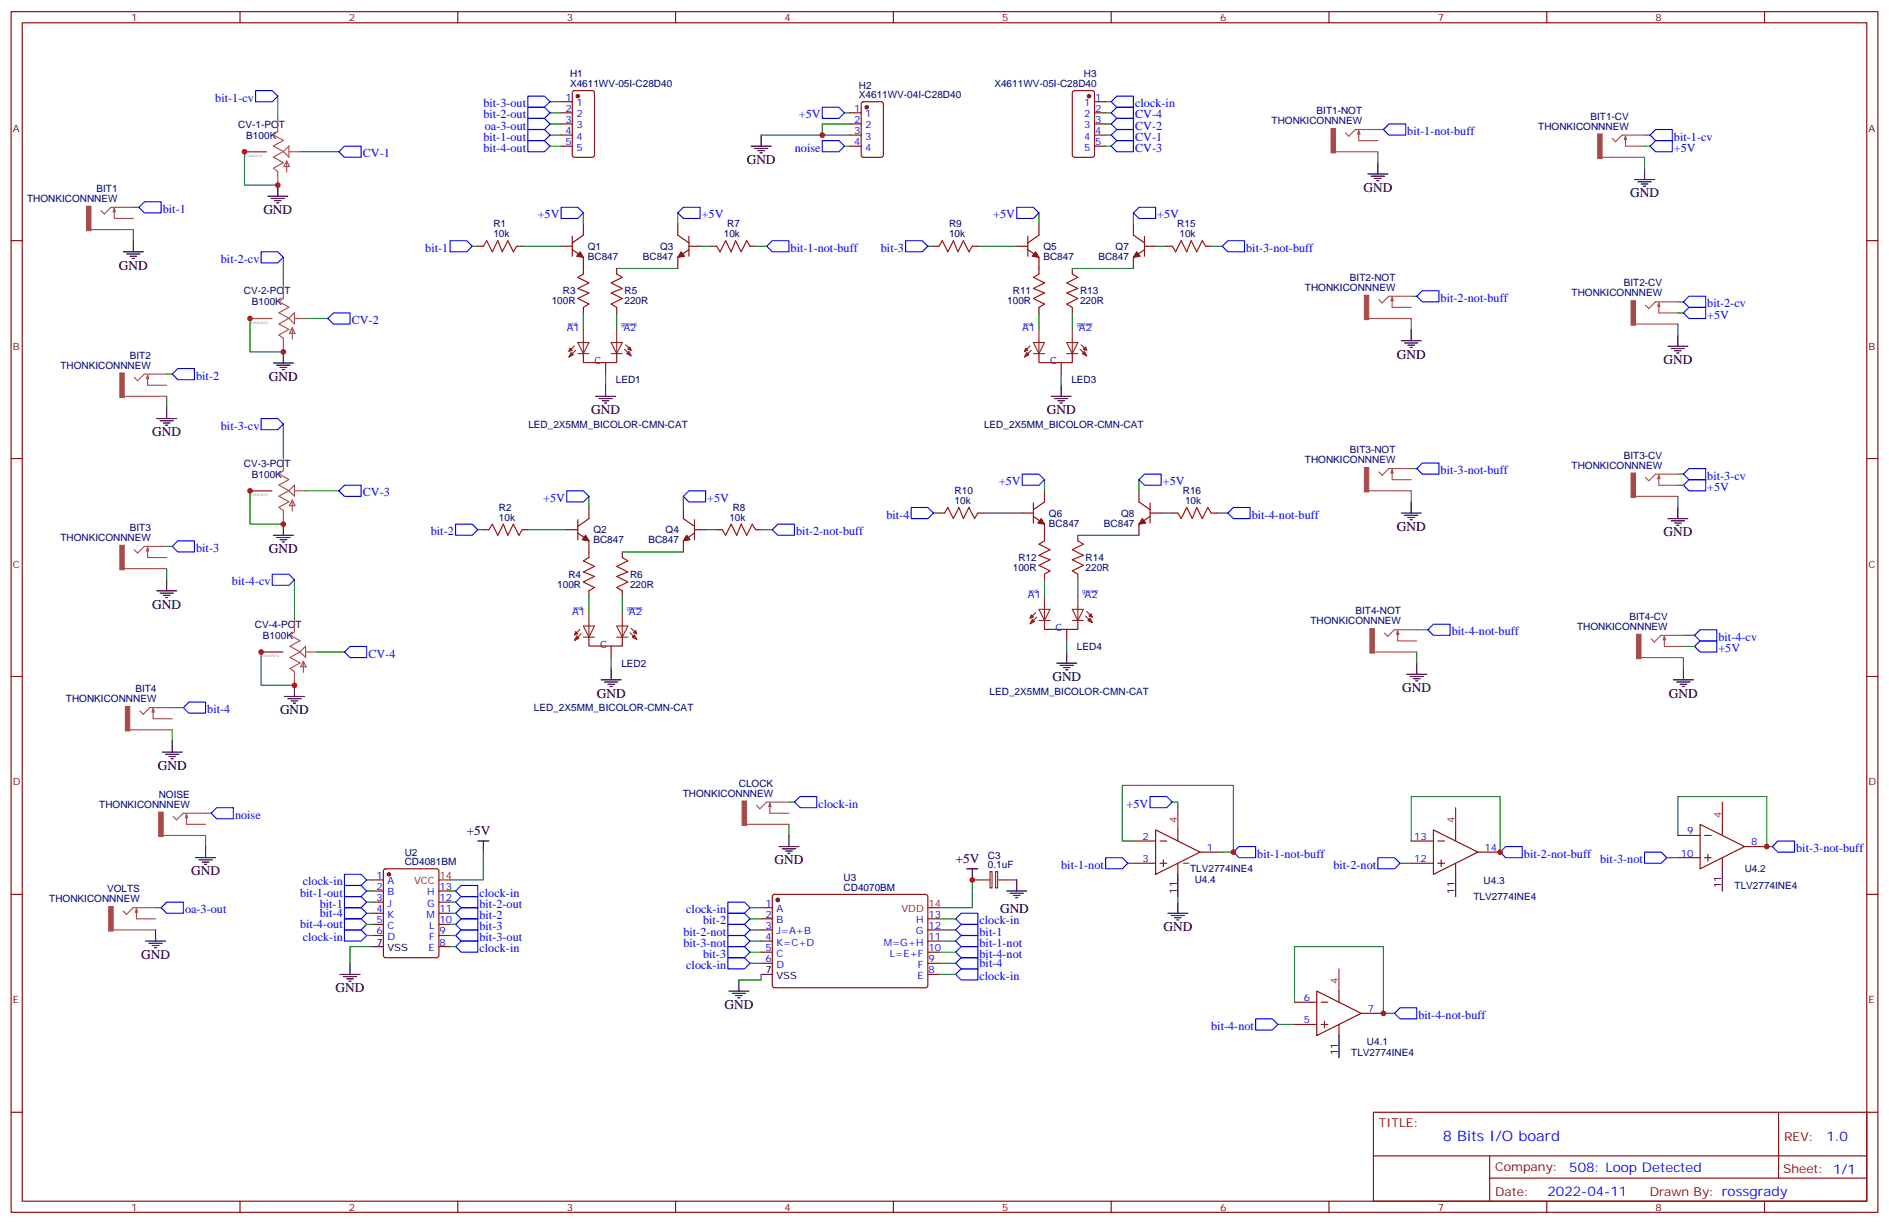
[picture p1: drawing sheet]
<svg xmlns="http://www.w3.org/2000/svg" width="600mm" height="388mm" viewBox="0 0 600 388" stroke-linecap="round" stroke-linejoin="round" font-family="sans-serif">
<g fill="none" stroke="#870000" stroke-width=".35">
<path d="M3.5 3.7h592.7v381h-592.7zM7.1 7.2h585.6v374h-585.6zM76.2 3.7v3.5M145.3 3.7v3.5M214.5 3.7v3.5M283.6 3.7v3.5M352.8 3.7v3.5M421.9 3.7v3.5M491.1 3.7v3.5M560.2 3.7v3.5M178.2 32.3h3.5M178.2 35.8h3.5"/>
<path d="M178.2 39.3h3.5M181.9 29l.5-.2h5.6l.7 .4v20l-.4 .7h-5.9l-.7-.4v-20zM269.9 35.8h3.5M269.9 39.3h3.5M273.6 32.5l.5-.2h5.7l.6 .4 .1 16.5-.5 .7h-5.9l-.6-.4-.1-16.5zM340.7 29l.4-.2h5.7l.6 .4 .1 20-.5 .7h-5.9l-.6-.4-.1-20zM347.5 32.3h3.5M347.5 35.8h3.5M347.5 39.3h3.5M178.2 42.9h3.5M178.2 46.4h3.5M269.9 42.9h3.5"/>
<path d="M269.9 46.4h3.5M347.5 42.9h3.5M347.5 46.4h3.5M3.5 76.4h3.6M151.7 78.1h1.8M164 78.1h1.8M178.2 78.1h3.5M181.7 79.2l3.5 2.5v5.3M181.7 75v6.3M185.2 71.1v3.5l-3.5 2.5M215.2 71.1v3.5l3.5 2.5M218.7 78.1h3.5"/>
<path d="M218.7 79.2l-3.5 2.5v3.5M218.7 75v6.3M225.8 78.1h1.7M238.1 78.1h1.8M296.3 78.1h1.8M308.7 78.1h1.7M322.8 78.1h3.5M326.3 79.2l3.5 2.5v5.3M326.3 75v6.3M329.8 71.1v3.5l-3.5 2.5M359.8 71.1v3.5l3.6 2.5M363.4 78.1h3.5"/>
<path d="M363.4 79.2l-3.6 2.5v3.5M363.4 75v6.3M370.4 78.1h1.8M382.8 78.1h1.7M592.7 76.4h3.5M185.2 97.5v1.8M195.8 85.2v1.8M195.8 97.5v1.8M329.8 97.5v1.8M340.4 85.2v1.8M340.4 97.5v1.8M185.2 112.2v2.8h10.6v-2.8"/>
<path d="M192.3 115.2v3.5M329.8 112.2v2.8h10.6v-2.8M336.9 115.2v3.5M3.5 145.5h3.6M328.1 159.6v6.4M331.6 155.8v3.5l-3.5 2.4M361.6 155.8v3.5l3.5 2.4M365.1 159.6v6.4M592.7 145.5h3.5M153.5 168.1h1.7M165.8 168.1h1.8M179.9 168.1h3.5"/>
<path d="M183.4 169.2l3.6 2.4v5.3M183.4 164.9v6.4M187 161v3.6l-3.6 2.4M197.6 175.2v1.7M217 161v3.6l3.5 2.4M220.5 168.1h3.5M220.5 169.2l-3.5 2.4v3.6M220.5 164.9v6.4M227.5 168.1h1.8M239.9 168.1h1.8M298.1 162.8h1.8M310.4 162.8h1.8"/>
<path d="M324.6 162.8h3.5M328.1 163.9l3.5 2.4v5.3M342.2 169.9v1.7M365.1 162.8h3.6M365.1 163.9l-3.5 2.4v3.6M372.2 162.8h1.7M384.5 162.8h1.8M187 187.5v1.8M197.6 187.5v1.8M331.6 196.9v2.8h10.6v-2.8M331.6 182.2v1.8M338.7 199.8v3.6"/>
<path d="M342.2 182.2v1.8M3.5 214.7h3.6M187 202.2v2.8h10.6v-2.8M194 205.1v3.6M592.7 214.7h3.5M118.2 279.2h3.5M121.9 275.9l.5-.2h16.2l.7 .4v27.1l-.4 .7h-16.5l-.6-.4-.1-27.1zM359.8 266.9h7.1M359.8 273.9h7.1M366.9 263.3l14.1 7.1-14.1 7.1zM368.3 266.9h2.1M368.3 273.9h2.1"/>
<path d="M369.4 272.9v2.1M373.9 263.3v3.6M373.9 273.9v3.6M381 270.4h7.1M448 266.9h7.1M448 273.9h7.1M455.1 263.3l14.1 7.1-14.1 7.1zM456.5 266.9h2.1M456.5 273.9h2.1M457.6 272.9v2.1M462.1 263.3v3.6M462.1 273.9v3.6"/>
<path d="M469.2 270.4h7M532.7 265.1h7.1M532.7 272.2h7.1M539.8 261.6l14.1 7-14.1 7.1zM541.2 265.1h2.1M541.2 272.2h2.1M542.2 271.1v2.1M546.8 261.6v3.5M546.8 272.2v3.5M553.9 268.6h7M3.5 283.8h3.6M118.2 282.8h3.5"/>
<path d="M118.2 286.3h3.5M118.2 289.8h3.5M118.2 293.3h3.5M118.2 296.9h3.5M139.3 282.8h3.6M139.3 286.3h3.6M139.3 289.8h3.6M139.3 293.3h3.6M139.3 296.9h3.6M241.7 291.6h3.5M241.7 295.1h3.5M241.7 298.6h3.5"/>
<path d="M241.7 288h3.5M245.4 284l.5-.2 48.2 .1 .5 .6-.1 28.5-.6 .4h-48.3l-.4-.7v-28.2zM294.6 291.6h3.5M294.6 295.1h3.5M294.6 298.6h3.5M592.7 283.8h3.5M139.3 300.4h3.6M241.7 302.2h3.5M241.7 305.7h3.5M294.6 302.2h3.5M294.6 305.7h3.5M294.6 309.2h3.5"/>
<path d="M411 318h7M418 314.5l14.2 7.1-14.2 7zM419.5 318h2.1M425.1 314.5v3.5M411 325.1h7M419.5 325.1h2.1M420.5 324v2.1M425.1 325.1v3.5M432.2 321.6h7M3.5 353h3.6M436 353h156.7v28.2h-156.7zM564.7 353v20.9"/>
<path d="M592.7 353h3.5M436.1 366.8h156.4M472.9 373.9h119.6M472.9 366.8v14.1M76.2 381.2v3.5M145.3 381.2v3.5M214.5 381.2v3.5M283.6 381.2v3.5M352.8 381.2v3.5M421.9 381.2v3.5M491.1 381.2v3.5M560.2 381.2v3.5"/>
</g>
<g fill="none" stroke="#a64a4a" stroke-width=".35">
<path d="M88.2 37.6v4.1l-1.4 1.1 3.2 1.8-3.2 1.7 3.2 1.8M77.6 48.2h7M88.2 55.3v3.4M90 48.1l-3.2 1.8 3.2 1.7-3.2 1.8 1.4 1v.8M90 48.1l1.7-1.8v3.6zM91 51.1v3.5M91 51.1l.9 1.8h-1.8zM91.8 48.2h3.4M424 48.2h9.9M431.4 41.5v3.1h2.5M431.4 41.5l.3 1h-.7zM433.9 41.1h-3.6l-2.1 2.1-1-1"/>
<path d="M434 48.2h3.4M434 41.1h3.4M434 44.6h3.4M508.6 49.9h9.9M516.1 43.2v3.2h2.4M516.1 43.2l.3 1.1h-.7zM518.5 42.9h-3.5l-2.1 2.1-1.1-1.1M518.6 42.9h3.5M518.6 46.4h3.5M518.6 49.9h3.5M28.9 72.8h9.8M36.3 66.1v3.2h2.4"/>
<path d="M36.3 66.1l.3 1.1h-.7zM38.7 65.8h-3.5l-2.1 2.1-1.1-1M38.9 65.8h3.4M38.9 69.3h3.4M38.9 72.8h3.4M90 90.5v4.2l-1.5 1 3.2 1.8-3.2 1.8 3.2 1.7M93.5 99.3v3.5l-1.8-1.8zM442 94.4v3.1h2.4M442 94.4l.3 1h-.7zM444.4 94h-3.5l-2.1 2.1-1.1-1M444.6 94h3.4M444.6 97.5h3.4"/>
<path d="M526.6 96.1v3.2h2.5M526.6 96.1l.4 1.1h-.7zM529.1 95.8h-3.5l-2.1 2.1-1.1-1.1M529.2 95.8h3.5M529.2 99.3h3.5M46.9 119.1v3.1h2.4M46.9 119.1l.3 1h-.7zM49.3 118.7h-3.5l-2.1 2.1-1.1-1M49.4 118.7h3.5M79.4 101.1h6.9M90 108.2v3.5M91.7 101l-3.2 1.8 3.2 1.7-3.2 1.8 1.5 1.1v.7"/>
<path d="M92.8 104v3.5M92.8 104l.9 1.8h-1.8zM93.5 101.1h3.5M434.6 101.1h9.8M444.6 101.1h3.4M519.2 102.8h9.9M529.2 102.8h3.5M39.5 125.8h9.8M49.4 122.2h3.5M49.4 125.8h3.5M79.4 155.8h6.9M90 145.2v4.1l-1.5 1.1 3.2 1.8-3.2 1.7 3.2 1.8"/>
<path d="M91.7 155.7l1.8-1.8v3.6zM91.7 155.7l-3.2 1.8 3.2 1.7-3.2 1.8 1.5 1v.8M92.8 158.7v3.5M92.8 158.7l.9 1.8h-1.8zM93.5 155.8h3.5M434.6 155.8h9.8M442 149v3.2h2.4M442 149l.3 1.1h-.7zM444.4 148.7h-3.5l-2.1 2.1-1.1-1M444.6 155.8h3.4M444.6 148.7h3.4M444.6 152.2h3.4"/>
<path d="M519.2 157.5h9.9M526.6 150.8v3.2h2.5M526.6 150.8l.4 1.1h-.7zM529.1 150.5h-3.5l-2.1 2.1-1.1-1.1M529.2 150.5h3.5M529.2 154h3.5M529.2 157.5h3.5M46.9 173.7v3.2h2.4M46.9 173.7l.3 1.1h-.7zM49.3 173.4h-3.5l-2.1 2.1-1.1-1.1M49.4 173.4h3.5M49.4 176.9h3.5"/>
<path d="M90 162.9v3.4M39.5 180.4h9.8M49.4 180.4h3.5M93.5 196.3v4.2l-1.4 1.1 3.1 1.7-3.1 1.8 3.1 1.7M446.2 199.8h-3.5l-2.1 2.2-1.1-1.1M446.3 199.8h3.5M82.9 206.9h6.9M93.5 214v3.5M95.2 206.8l-3.1 1.8 3.1 1.8-3.1 1.7 1.4 1.1v.7M96.3 209.8v3.6M96.3 209.8l.9 1.8h-1.8zM97 205.1v3.5l-1.8-1.8z"/>
<path d="M97.1 206.9h3.4M436.3 206.9h9.9M443.7 200.2v3.2h2.5M443.7 200.2l.4 1.1h-.7zM446.3 206.9h3.5M446.3 203.4h3.5M521 208.7h9.9M528.4 202v3.1h2.5M528.4 202l.4 1h-.7zM530.9 201.6h-3.6l-2.1 2.1-1-1M531 201.6h3.5M531 205.1h3.5"/>
<path d="M531 208.7h3.5M41.2 231.6h9.9M48.6 224.9v3.2h2.5M48.6 224.9l.4 1.1h-.7zM51.1 224.5h-3.5l-2.1 2.2-1.1-1.1M51.2 224.5h3.5M51.2 228.1h3.5M51.2 231.6h3.5M59.2 258.4v3.2h2.5M59.2 258.4l.4 1.1h-.7zM61.7 258.1h-3.5l-2.2 2.1-1-1.1M61.8 258.1h3.5"/>
<path d="M244.4 254.9v3.2h2.5M244.4 254.9l.4 1h-.7zM246.9 254.5h-3.5l-2.2 2.1-1-1M247 254.5h3.5M247 258.1h3.5M51.8 265.1h9.9M61.8 261.6h3.5M61.8 265.1h3.5M237 261.6h9.9M247 261.6h3.5M35.9 295.1h9.9M43.3 288.4v3.2h2.5"/>
<path d="M43.3 288.4l.4 1.1h-.7zM45.8 288h-3.5l-2.1 2.2-1.1-1.1M45.9 288h3.5M45.9 291.6h3.5M45.9 295.1h3.5"/>
</g>
<g fill="none" stroke="#008700" stroke-width=".35">
<path d="M88.2 30.5v7.1M174.6 35.8h3.6M174.6 32.3h3.6M174.6 39.3h3.6M268.1 35.8h1.8M269.9 39.3h-8.8v3.6M351 35.8h1.8M351 32.3h1.8M351 39.3h1.8M77.6 48.2v10.5h10.6M95.2 48.2h12.4M174.6 42.9h3.6"/>
<path d="M174.6 46.4h3.6M241.7 42.9h28.2M268.1 46.4h1.8M351 42.9h1.8M351 46.4h1.8M437.4 41.1h1.8M437.4 48.2v3.5M522.1 42.9h1.8M522.1 49.9v3.5M522.1 46.4h1.8M42.3 72.8v3.6M42.3 65.8h1.8"/>
<path d="M149.9 78.1h1.8M165.8 78.1h12.4M185.2 67.6v3.5M215.2 67.6v3.5M222.2 78.1h3.6M239.9 78.1h3.5M294.6 78.1h1.7M310.4 78.1h12.4M329.8 67.6v3.5M359.8 67.6v3.5M366.9 78.1h3.5M384.5 78.1h3.6"/>
<path d="M90 81.7v8.8M185.2 99.3v5.3M195.8 85.2h19.4M195.8 99.3v5.3M329.8 99.3v5.3M340.4 85.2h19.4M340.4 99.3v5.3M448 94h1.8M532.7 95.8h1.8M532.7 99.3h1.8M52.9 118.7h1.8M79.4 101.1v10.6h10.6"/>
<path d="M97 101.1h7.1M192.3 118.7v3.5M336.9 118.7v3.5M448 101.1v3.5M532.7 102.8v3.6M52.9 125.8v3.5M90 134.6v10.6M79.4 155.8v10.5h10.6M97 155.8h10.6M187 157.5v3.5M217 157.5v3.5M331.6 152.2v3.6"/>
<path d="M361.6 152.2v3.6M448 148.7h1.8M448 155.8v3.5M532.7 150.5h1.8M532.7 157.5v3.5M532.7 154h1.8M52.9 173.4h1.8M151.7 168.1h1.8M167.6 168.1h12.3M197.6 175.2h19.4M224 168.1h3.5M241.7 168.1h3.5"/>
<path d="M296.3 162.8h1.8M312.2 162.8h12.4M342.2 169.9h19.4M368.7 162.8h3.5M386.3 162.8h3.5M52.9 180.4v3.6M93.5 184v12.3M187 189.3v5.3M197.6 189.3v5.3M331.6 184v5.3M342.2 184v5.3M449.8 199.8h3.5"/>
<path d="M82.9 206.9v10.6h10.6M100.5 206.9h8.9M194 208.7v3.5M338.7 203.4v3.5M449.8 206.9v3.5M534.5 201.6h3.5M534.5 208.7v3.5M534.5 205.1h3.5M54.7 231.6v3.5M54.7 224.5h3.5M65.3 258.1h1.7M250.5 254.5h1.7"/>
<path d="M372.2 254.5h1.7v1.8M65.3 265.1v3.5M116.4 279.2h1.8M153.5 270.4v8.8h-10.6M250.5 261.6v3.5M308.7 279.2v8.8h-10.6M358.1 273.9h1.7M359.8 266.9h-3.5v-17.7h35.3v21.2h-3.5M375.7 273.9h1.8M444.5 273.9h3.5M448 266.9v-14.1h28.2v17.6M529.2 272.2h3.5"/>
<path d="M532.7 265.1v-12.3h28.2v15.8h1.8M49.4 288h1.8M116.4 296.9h1.8M116.4 282.8h1.8M116.4 293.3h1.8M116.4 289.8h1.8M116.4 286.3h1.8M142.9 296.9h1.7M142.9 282.8h1.7M142.9 293.3h1.7M142.9 289.8h1.7M142.9 286.3h1.7"/>
<path d="M238.1 288h3.6M238.1 291.6h3.6M238.1 295.1h3.6M238.1 298.6h3.6M298.1 291.6h5.3M298.1 295.1h5.3M298.1 298.6h5.3M373.9 284.5v1.8M118.2 300.4h-7.1v5.3M142.9 300.4h1.7M238.1 305.7h3.6M238.1 302.2h3.6"/>
<path d="M241.7 309.2v1.8h-7.1M298.1 305.7h5.3M298.1 309.2h5.3M298.1 302.2h5.3M411 318v-17.6h28.2v21.2h3.5M405.7 325.1h5.3"/>
</g>
<g fill="#a64a4a" stroke="#a64a4a" stroke-width=".32">
<path d="M38 118.4h1.5v7.7h-1.5z"/>
<path d="M39.8 224.2h1.4v7.8h-1.4z"/>
<path d="M38 173h1.5v7.8h-1.5z"/>
<path d="M27.5 65.4h1.4v7.8h-1.4z"/>
<path d="M235.6 254.2h1.4v7.7h-1.4z"/>
<path d="M50.4 257.7h1.4v7.8h-1.4z"/>
<path d="M422.6 40.7h1.4v7.8h-1.4z"/>
<path d="M433.2 148.3h1.4v7.8h-1.4z"/>
<path d="M434.9 199.5h1.4v7.8h-1.4z"/>
<path d="M433.2 93.7h1.4v7.7h-1.4z"/>
<path d="M507.2 42.5h1.4v7.8h-1.4z"/>
<path d="M517.8 150.1h1.4v7.8h-1.4z"/>
<path d="M519.6 201.3h1.4v7.7h-1.4z"/>
<path d="M517.8 95.4h1.4v7.8h-1.4z"/>
<path d="M34.5 287.7h1.4v7.8h-1.4z"/>
</g>
<g fill="none" stroke="#000" stroke-width=".35">
<path d="M88.2 58.7v3.6M238.5 46.4h6.3M239.5 47.1h4.3M240.6 47.8h2.1M241.3 48.5h.7M241.7 42.9v3.5M434.3 55.2h6.3M435.3 55.9h4.3M436.4 56.6h2.1M437.1 57.3h.7M437.4 51.7v3.5M518.9 57h6.4"/>
<path d="M520 57.7h4.2M521.1 58.4h2.1M521.8 59.1h.7M522.1 53.4v3.6M39.2 79.9h6.3M42.3 76.4v3.5M85 62.3h6.4M86.1 63h4.2M87.1 63.7h2.2M87.8 64.4h.7M40.2 80.6h4.2M41.3 81.3h2.1"/>
<path d="M42 82h.7M86.8 115.2h6.3M87.8 115.9h4.3M88.9 116.6h2.1M89.6 117.3h.7M90 111.7v3.5M444.9 108.1h6.3M445.9 108.8h4.2M447 109.5h2.1M447.7 110.2h.7M448 104.6v3.5M529.5 109.9h6.4"/>
<path d="M530.6 110.6h4.2M531.6 111.3h2.2M532.3 112h.7M532.7 106.4v3.5M49.7 132.8h6.4M50.8 133.5h4.2M51.9 134.2h2.1M52.6 134.9h.7M52.9 129.3v3.5M189.1 125.8h6.3M190.1 126.5h4.3M191.2 127.2h2.1"/>
<path d="M191.9 127.9h.7M192.3 122.2v3.6M333.7 125.8h6.4M334.8 126.5h4.2M335.8 127.2h2.2M336.5 127.9h.8M336.9 122.2v3.6M448 159.3v3.5M86.8 169.9h6.3M87.8 170.6h4.3M88.9 171.3h2.1M89.6 172h.7"/>
<path d="M90 166.3v3.6M444.9 162.8h6.3M445.9 163.5h4.2M447 164.2h2.1M447.7 164.9h.7M529.5 164.6h6.4M530.6 165.3h4.2M531.6 166h2.2M532.3 166.7h.7M532.7 161v3.6M49.7 187.5h6.4M50.8 188.2h4.2"/>
<path d="M51.9 188.9h2.1M52.6 189.6h.7M52.9 184v3.5M93.5 217.5v3.5M190.9 215.7h6.3M191.9 216.4h4.2M193 217.1h2.1M193.7 217.8h.7M194 212.2v3.5M335.5 210.4h6.3M336.5 211.1h4.3M337.6 211.8h2.1"/>
<path d="M338.3 212.5h.7M338.7 206.9v3.5M446.6 214h6.4M447.7 214.7h4.2M448.7 215.4h2.1M449.4 216.1h.7M449.8 210.4v3.6M531.3 215.7h6.3M532.3 216.4h4.3M533.4 217.1h2.1M534.1 217.8h.7M534.5 212.2v3.5"/>
<path d="M51.5 238.7h6.4M52.6 239.4h4.2M54.7 235.1v3.6M90.3 221h6.4M91.4 221.7h4.2M92.4 222.4h2.1M93.1 223.1h.7M53.6 240.1h2.1M54.3 240.8h.7M62.1 272.2h6.3M63.1 272.9h4.3M64.2 273.6h2.1"/>
<path d="M64.9 274.3h.7M65.3 268.6v3.6M151.7 266.9h3.5M153.5 266.9v3.5M247.3 268.6h6.3M248.4 269.3h4.2M249.4 270.1h2.1M250.1 270.8h.7M250.5 265.1v3.5M306.9 275.7h3.5M308.7 275.7v3.5M322.8 279.2v3.6"/>
<path d="M373.9 277.5v7M462.1 277.5v7M546.8 275.7v7.1M46.2 298.6h6.4M47.3 299.3h4.2M49.4 295.1v3.5M319.6 282.8h6.4M320.7 283.5h4.2M321.7 284.2h2.1M322.4 284.9h.7M370.8 289.8h6.3M371.8 290.5h4.3"/>
<path d="M372.9 291.2h2.1M373.6 291.9h.7M373.9 286.3v3.5M48.3 300h2.1M49 300.7h.7M107.9 309.2h6.4M109 309.9h4.2M110.1 310.6h2.1M110.8 311.3h.7M111.1 305.7v3.5M118.2 300.4h3.5M231.4 314.5h6.4"/>
<path d="M232.5 315.2h4.2M233.5 315.9h2.2M234.2 316.6h.7M234.6 311v3.5M241.7 309.2h3.5M425.1 328.6v7.1"/>
</g>
<g fill="#870000" stroke="#870000" stroke-width=".35">
<path d="M184.1 79.9l1.1 1.8-2.1-.4z"/>
<path d="M216.3 79.9l1 1.4-2.1 .4z"/>
<path d="M218 169.9l1.1 1.4-2.1 .3z"/>
<path d="M185.9 169.9l1.1 1.7-2.1-.3z"/>
<path d="M360.9 79.9l1 1.4-2.1 .4z"/>
<path d="M328.8 79.9l1 1.8-2.1-.4z"/>
<path d="M362.7 164.6l1 1.4-2.1 .3z"/>
<path d="M330.6 164.6l1 1.7-2.1-.3z"/>
<circle cx="123.5" cy="277.5" r=".53"/>
<circle cx="246.9" cy="285.6" r=".53"/>
<circle cx="183.4" cy="30.5" r=".53"/>
<circle cx="275.2" cy="34" r=".53"/>
<circle cx="345.7" cy="30.5" r=".53"/>
</g>
<path d="M373.9 256.3v7M462.1 256.3v7M546.8 254.5v7.1M139.3 279.2h3.6M294.6 288h3.5M425.1 307.4v7.1" fill="none" stroke="#f00" stroke-width=".35"/>
<g fill="none" stroke="#00f" stroke-width=".35">
<path d="M81.1 28.8h5.3l1.8 1.7-1.8 1.8h-5.3zM167.6 37.6h5.3l1.7 1.7-1.7 1.8h-5.3zM167.6 30.5h5.3l1.7 1.8-1.7 1.7h-5.3zM167.6 34h5.3l1.7 1.8-1.7 1.8h-5.3zM261.1 34h5.2l1.8 1.8-1.8 1.8h-5.2zM354.5 30.5h5.3v3.5h-5.3l-1.7-1.7zM354.5 34h5.3v3.6h-5.3l-1.7-1.8zM354.5 37.6h5.3v3.5h-5.3l-1.7-1.8zM441 39.3h5.3v3.6h-5.3l-1.8-1.8zM109.4 46.4h5.3v3.5h-5.3l-1.8-1.7zM167.6 44.6h5.3l1.7 1.8-1.7 1.8h-5.3zM167.6 41.1h5.3l1.7 1.8-1.7 1.7h-5.3z"/>
<path d="M261.1 44.6h5.2l1.8 1.8-1.8 1.8h-5.2zM354.5 44.6h5.3v3.6h-5.3l-1.7-1.8zM354.5 41.1h5.3v3.5h-5.3l-1.7-1.7zM525.6 41.1h5.3v3.5h-5.3l-1.7-1.7zM525.6 44.6h5.3v3.6h-5.3l-1.7-1.8zM45.9 64h5.3v3.6h-5.3l-1.8-1.8zM82.9 79.9h5.3l1.8 1.8-1.8 1.7h-5.3zM142.9 76.4h5.3l1.7 1.7-1.7 1.8h-5.3zM178.2 65.8h5.2l1.8 1.8-1.8 1.7h-5.2zM217 65.8h5.2v3.5h-5.2l-1.8-1.7zM245.2 76.4h5.3v3.5h-5.3l-1.8-1.8zM287.5 76.4h5.3l1.8 1.7-1.8 1.8h-5.3z"/>
<path d="M322.8 65.8h5.3l1.7 1.8-1.7 1.7h-5.3zM361.6 65.8h5.3v3.5h-5.3l-1.8-1.7zM389.8 76.4h5.3v3.5h-5.3l-1.7-1.8zM451.6 92.3h5.2v3.5h-5.2l-1.8-1.8zM536.2 94h5.3v3.5h-5.3l-1.7-1.7zM536.2 97.5h5.3v3.6h-5.3l-1.7-1.8zM56.4 116.9h5.3v3.6h-5.3l-1.7-1.8zM104.1 101.1l1.7-1.8h5.3v3.5h-5.3zM82.9 132.8h5.3l1.8 1.8-1.8 1.7h-5.3zM109.4 154h5.3v3.5h-5.3l-1.8-1.7zM179.9 155.8h5.3l1.8 1.7-1.8 1.8h-5.3zM218.7 155.8h5.3v3.5h-5.3l-1.7-1.8z"/>
<path d="M324.6 150.5h5.2l1.8 1.7-1.8 1.8h-5.2zM361.6 152.2l1.8-1.7h5.3v3.5h-5.3zM451.6 146.9h5.2v3.6h-5.2l-1.8-1.8zM536.2 148.7h5.3v3.5h-5.3l-1.7-1.7zM536.2 152.2h5.3v3.6h-5.3l-1.7-1.8zM54.7 173.4l1.7-1.8h5.3v3.6h-5.3zM144.6 166.3h5.3l1.8 1.8-1.8 1.8h-5.3zM246.9 166.3h5.3v3.6h-5.3l-1.7-1.8zM289.3 161h5.3l1.7 1.8-1.7 1.8h-5.3zM391.6 161h5.3v3.6h-5.3l-1.8-1.8zM86.4 182.2h5.3l1.8 1.8-1.8 1.7h-5.3zM455.1 198.1h5.3v3.5h-5.3l-1.8-1.8z"/>
<path d="M539.8 199.8h5.2v3.6h-5.2l-1.8-1.8zM111.1 205.1h5.3v3.6h-5.3l-1.7-1.8zM539.8 203.4h5.2v3.5h-5.2l-1.8-1.8zM60 222.8h5.3v3.5h-5.3l-1.8-1.8zM68.8 256.3h5.3v3.5h-5.3l-1.8-1.7zM254 252.8h5.3v3.5h-5.3l-1.8-1.8zM365.1 252.8h5.3l1.8 1.7-1.8 1.8h-5.3zM109.4 277.5h5.3l1.7 1.7-1.7 1.8h-5.3zM351 272.2h5.3l1.8 1.7-1.8 1.8h-5.3zM393.3 268.6h5.3v3.6h-5.3l-1.7-1.8zM437.4 272.2h5.3l1.8 1.7-1.8 1.8h-5.3zM476.2 270.4l1.8-1.8h5.3v3.6h-5.3z"/>
<path d="M522.1 270.4h5.3l1.8 1.8-1.8 1.7h-5.3zM564.4 266.9h5.3v3.5h-5.3l-1.7-1.8zM52.9 286.3h5.3v3.5h-5.3l-1.7-1.8zM109.4 281h5.3l1.7 1.8-1.7 1.7h-5.3zM109.4 291.6h5.3l1.7 1.7-1.7 1.8h-5.3zM109.4 295.1h5.3l1.7 1.8-1.7 1.7h-5.3zM109.4 284.5h5.3l1.7 1.8-1.7 1.7h-5.3zM109.4 288h5.3l1.7 1.8-1.7 1.8h-5.3zM144.6 286.3l1.8-1.8h5.3v3.5h-5.3zM144.6 293.3l1.8-1.7h5.3v3.5h-5.3zM146.4 295.1h5.3v3.5h-5.3l-1.8-1.7zM146.4 298.6h5.3v3.6h-5.3l-1.8-1.8z"/>
<path d="M146.4 281h5.3v3.5h-5.3l-1.8-1.7zM146.4 288h5.3v3.6h-5.3l-1.8-1.8zM231.1 286.3h5.3l1.7 1.7-1.7 1.8h-5.3zM231.1 289.8h5.3l1.7 1.8-1.7 1.7h-5.3zM231.1 293.3h5.3l1.7 1.8-1.7 1.8h-5.3zM231.1 296.9h5.3l1.7 1.7-1.7 1.8h-5.3zM305.2 289.8h5.2v3.5h-5.2l-1.8-1.7zM305.2 293.3h5.2v3.6h-5.2l-1.8-1.8zM305.2 296.9h5.2v3.5h-5.2l-1.8-1.8zM231.1 303.9h5.3l1.7 1.8-1.7 1.7h-5.3zM231.1 300.4h5.3l1.7 1.8-1.7 1.7h-5.3zM303.4 305.7l1.8-1.8h5.2v3.5h-5.2z"/>
<path d="M303.4 302.2l1.8-1.8h5.2v3.5h-5.2zM305.2 307.4h5.2v3.6h-5.2l-1.8-1.8zM444.5 319.8h5.3v3.5h-5.3l-1.8-1.7zM398.6 323.3h5.3l1.8 1.8-1.8 1.7h-5.3z"/>
</g>
<g fill="none" stroke="#8c2424" stroke-width=".35">
<path d="M182.4 109.8l-1.8 1.7M182.7 111.2l-2.1 2.1M183.4 112.2h3.6M183.4 108.7h3.6l-1.8 3.5zM185.2 104.6v7.6M194 108.7h3.6l-1.8 3.5zM194 112.2h3.6M195.8 104.6v7.6M198.3 110.8l2.1 2.1M198.6 109.4l1.8 1.8M327 109.8l-1.7 1.7M327.4 111.2l-2.1 2.1"/>
<path d="M328.1 112.2h3.5M328.1 108.7h3.5l-1.8 3.5zM329.8 104.6v7.6M338.7 112.2h3.5M338.7 108.7h3.5l-1.8 3.5zM340.4 104.6v7.6M342.9 110.8l2.1 2.1M343.3 109.4l1.7 1.8M184.1 199.7l-1.7 1.8M185.2 198.7h3.5l-1.7 3.5zM187 194.6v7.6M195.8 198.7h3.5l-1.7 3.5z"/>
<path d="M197.6 194.6v7.6M200.4 199.4l1.7 1.7M328.8 194.4l-1.8 1.8M329.1 195.8l-2.1 2.2M329.8 196.9h3.6M329.8 193.4h3.6l-1.8 3.5zM331.6 189.3v7.6M340.4 193.4h3.6l-1.8 3.5zM340.4 196.9h3.6M342.2 189.3v7.6M344.7 195.5l2.1 2.1M345 194.1l1.8 1.7"/>
<path d="M184.5 201.1l-2.1 2.1M185.2 202.2h3.5M195.8 202.2h3.5M200 200.8l2.1 2.1M308.7 279.2h5.6M314.3 276.6h.7v5.2h-.7zM316.1 276.6h.6v5.2h-.6zM316.8 279.2h6"/>
</g>
<g fill="none" stroke="#a10000" stroke-width=".35">
<path d="M153.5 78.1l1-1.7 1.8 3.5 1.7-3.5 1.5 3.5 1.7-3.5 1.8 3.5 1-1.8M227.5 78.1l1.1 1.8 1.8-3.5 1.7 3.5 1.4-3.5 1.8 3.5 1.8-3.5 1 1.7M298.1 78.1l1.1-1.7 1.7 3.5 1.8-3.5 1.4 3.5 1.8-3.5 1.7 3.5 1.1-1.8M372.2 78.1l1 1.8 1.8-3.5 1.8 3.5 1.4-3.5 1.7 3.5 1.8-3.5 1.1 1.7M185.2 87l-1.8 1 3.6 1.8-3.6 1.7 3.6 1.5-3.6 1.7 3.6 1.8-1.8 1M195.8 87l1.8 1-3.6 1.8 3.6 1.7-3.6 1.5 3.6 1.7-3.6 1.8 1.8 1M329.8 87l-1.7 1 3.5 1.8-3.5 1.7 3.5 1.5-3.5 1.7 3.5 1.8-1.8 1M340.4 87l1.8 1-3.5 1.8 3.5 1.7-3.5 1.5 3.5 1.7-3.5 1.8 1.7 1M155.2 168.1l1.1-1.8 1.7 3.6 1.8-3.6 1.4 3.6 1.8-3.6 1.7 3.6 1.1-1.8M187 176.9l-1.8 1.1 3.5 1.7-3.5 1.8 3.5 1.4-3.5 1.8 3.5 1.7-1.7 1.1M197.6 176.9l1.7 1.1-3.5 1.7 3.5 1.8-3.5 1.4 3.5 1.8-3.5 1.7 1.8 1.1M229.3 168.1l1.1 1.8 1.7-3.6 1.8 3.6 1.4-3.6 1.8 3.6 1.7-3.6 1.1 1.8"/>
<path d="M299.9 162.8l1-1.8 1.8 3.6 1.7-3.6 1.5 3.6 1.7-3.6 1.8 3.6 1-1.8M331.6 171.6l-1.8 1.1 3.6 1.7-3.6 1.8 3.6 1.4-3.6 1.8 3.6 1.8-1.8 1M342.2 171.6l1.8 1.1-3.6 1.7 3.6 1.8-3.6 1.4 3.6 1.8-3.6 1.8 1.8 1M373.9 162.8l1.1 1.8 1.8-3.6 1.7 3.6 1.4-3.6 1.8 3.6 1.8-3.6 1 1.8"/>
</g>
<g fill="#8c2424" stroke="#8c2424" stroke-width=".35">
<path d="M200 110.1l.4 1.1-1.1-.4z"/>
<path d="M199 112.2l.7-.7 .7 1.4z"/>
<path d="M181 110.5l.7 .7-1.1 .3z"/>
<path d="M181.3 111.9l.7 .7-1.4 .7z"/>
<path d="M201.1 200.8l.7-.7 .3 1z"/>
<path d="M200.7 202.2l.7-.7 .7 1.4z"/>
<path d="M182.7 200.4l.7 .7-1 .4z"/>
<path d="M183.1 201.8l.7 .7-1.4 .7z"/>
<path d="M344.7 110.1l.3 1.1-1-.4z"/>
<path d="M343.6 112.2l.7-.7 .7 1.4z"/>
<path d="M325.6 110.5l.7 .7-1 .3z"/>
<path d="M326 111.9l.7 .7-1.4 .7z"/>
<path d="M345.7 195.5l.7-.7 .4 1z"/>
<path d="M345.4 196.9l.7-.7 .7 1.4z"/>
<path d="M327.4 195.1l.7 .7-1.1 .4z"/>
<path d="M327.7 196.5l.7 .7-1.4 .8z"/>
</g>
<g fill="#c00">
<circle cx="79.4" cy="155.8" r=".88"/>
<circle cx="90" cy="166.3" r=".88"/>
<circle cx="79.4" cy="101.1" r=".88"/>
<circle cx="90" cy="111.7" r=".88"/>
<circle cx="77.6" cy="48.2" r=".88"/>
<circle cx="88.2" cy="58.7" r=".88"/>
<circle cx="82.9" cy="206.9" r=".88"/>
<circle cx="93.5" cy="217.5" r=".88"/>
<circle cx="308.7" cy="279.2" r=".88"/>
<circle cx="261.1" cy="42.9" r=".88"/>
<circle cx="439.2" cy="321.6" r=".88"/>
<circle cx="560.9" cy="268.6" r=".88"/>
<circle cx="476.3" cy="270.4" r=".88"/>
<circle cx="391.6" cy="270.4" r=".88"/>
</g>
<text font-size="4.6" fill="#00f" x="458.1" y="362">8 Bits I/O board</text>
<g font-size="4.2">
<text x="237.1" y="52">GND</text>
<text x="432.9" y="60.9">GND</text>
<text x="517.5" y="62.6">GND</text>
<text x="83.6" y="67.9">GND</text>
<text x="37.7" y="85.5">GND</text>
<text x="443.4" y="113.8">GND</text>
<text x="528.1" y="115.5">GND</text>
<text x="85.4" y="120.8">GND</text>
<text x="187.7" y="131.4">GND</text>
<text x="332.3" y="131.4">GND</text>
<text x="48.3" y="138.5">GND</text>
<text x="443.4" y="168.5">GND</text>
<text x="528.1" y="170.2">GND</text>
<text x="85.4" y="175.5">GND</text>
<text x="48.3" y="193.1">GND</text>
<text x="189.5" y="221.4">GND</text>
<text x="334.1" y="216.1">GND</text>
<text x="445.2" y="219.6">GND</text>
<text x="529.9" y="221.4">GND</text>
<text x="88.9" y="226.7">GND</text>
<text x="50.1" y="244.3">GND</text>
<text x="148.2" y="265.1">+5V</text>
<text x="245.9" y="274.3">GND</text>
<text x="303.4" y="273.9">+5V</text>
<text x="60.7" y="277.8">GND</text>
<text x="317.5" y="289.8">GND</text>
<text x="369.4" y="295.5">GND</text>
<text x="44.8" y="304.3">GND</text>
<text x="106.5" y="314.9">GND</text>
<text x="230" y="320.1">GND</text>
</g>
<g font-size="4.2" fill="#00f">
<text x="579.8" y="362.2">1.0</text>
<text x="498.2" y="371.8">508: Loop Detected</text>
<text x="491.3" y="379.6">2022-04-11</text>
</g>
<g font-size="3.9" fill="#00f">
<text x="68.3" y="32.3">bit-1-cv</text>
<text x="153.5" y="34">bit-3-out</text>
<text x="360.4" y="34">clock-in</text>
<text x="153.5" y="37.6">bit-2-out</text>
<text x="153.9" y="41.1">oa-3-out</text>
<text x="253.6" y="37.6">+5V</text>
<text x="360.4" y="37.6">CV-4</text>
<text x="360.4" y="41.1">CV-2</text>
<text x="153.5" y="44.6">bit-1-out</text>
<text x="360.4" y="44.6">CV-1</text>
<text x="446.8" y="42.9">bit-1-not-buff</text>
<text x="531.5" y="44.6">bit-1-cv</text>
<text x="115.2" y="49.9">CV-1</text>
<text x="153.5" y="48.2">bit-4-out</text>
<text x="252.3" y="48.2">noise</text>
<text x="360.4" y="48.2">CV-3</text>
<text x="531.5" y="48.2">+5V</text>
<text x="51.7" y="67.6">bit-1</text>
<text x="170.7" y="69.3">+5V</text>
<text x="222.8" y="69.3">+5V</text>
<text x="315.4" y="69.3">+5V</text>
<text x="367.4" y="69.3">+5V</text>
<text x="70.1" y="83.4">bit-2-cv</text>
<text x="135" y="79.9">bit-1</text>
<text x="251" y="79.9">bit-1-not-buff</text>
<text x="279.7" y="79.9">bit-3</text>
<text x="395.6" y="79.9">bit-3-not-buff</text>
<text x="457.4" y="95.8">bit-2-not-buff</text>
<text x="542" y="97.5">bit-2-cv</text>
<text x="542" y="101.1">+5V</text>
<text x="111.7" y="102.8">CV-2</text>
<text x="62.3" y="120.5">bit-2</text>
<text x="70.1" y="136.3">bit-3-cv</text>
<text x="317.1" y="154">+5V</text>
<text x="369.2" y="154">+5V</text>
<text x="457.4" y="150.5">bit-3-not-buff</text>
<text x="542" y="152.2">bit-3-cv</text>
<text x="542" y="155.8">+5V</text>
<text x="115.2" y="157.5">CV-3</text>
<text x="172.5" y="159.3">+5V</text>
<text x="224.5" y="159.3">+5V</text>
<text x="281.4" y="164.6">bit-4</text>
<text x="397.4" y="164.6">bit-4-not-buff</text>
<text x="136.8" y="169.9">bit-2</text>
<text x="252.8" y="169.9">bit-2-not-buff</text>
<text x="62.3" y="175.2">bit-3</text>
<text x="73.6" y="185.7">bit-4-cv</text>
<text x="460.9" y="201.6">bit-4-not-buff</text>
<text x="545.6" y="203.4">bit-4-cv</text>
<text x="116.9" y="208.7">CV-4</text>
<text x="545.6" y="206.9">+5V</text>
<text x="65.8" y="226.3">bit-4</text>
<text x="259.8" y="256.3">clock-in</text>
<text x="357.7" y="256.3">+5V</text>
<text x="74.6" y="259.8">noise</text>
<text x="336.9" y="275.7">bit-1-not</text>
<text x="399.2" y="272.2">bit-1-not-buff</text>
<text x="423.3" y="275.7">bit-2-not</text>
<text x="483.8" y="272.2">bit-2-not-buff</text>
<text x="508" y="273.9">bit-3-not</text>
<text x="570.3" y="270.4">bit-3-not-buff</text>
<text x="96.1" y="281">clock-in</text>
<text x="95.2" y="284.5">bit-1-out</text>
<text x="152.2" y="284.5">clock-in</text>
<text x="58.7" y="289.8">oa-3-out</text>
<text x="101.5" y="288">bit-1</text>
<text x="101.5" y="290.9">bit-4</text>
<text x="152.2" y="288">bit-2-out</text>
<text x="152.2" y="291.6">bit-2</text>
<text x="217.9" y="289.8">clock-in</text>
<text x="223.2" y="293.3">bit-2</text>
<text x="311" y="293.3">clock-in</text>
<text x="95.2" y="294.4">bit-4-out</text>
<text x="96.1" y="298.6">clock-in</text>
<text x="152.2" y="298.6">bit-3-out</text>
<text x="152.2" y="295.1">bit-3</text>
<text x="217" y="296.9">bit-2-not</text>
<text x="311" y="296.9">bit-1</text>
<text x="152.2" y="302.2">clock-in</text>
<text x="217" y="300.4">bit-3-not</text>
<text x="223.2" y="303.9">bit-3</text>
<text x="311" y="300.4">bit-1-not</text>
<text x="311" y="303.9">bit-4-not</text>
<text x="217.9" y="307.4">clock-in</text>
<text x="311" y="311">clock-in</text>
<text x="311" y="306.7">bit-4</text>
<text x="450.3" y="323.3">bit-4-not-buff</text>
<text x="384.5" y="326.8">bit-4-not</text>
</g>
<g font-size="3.9" fill="#800">
<text x="437.8" y="357.5">TITLE:</text>
<text x="566.4" y="362.2">REV:</text>
<text x="474.7" y="371.7">Company:</text>
<text x="566.1" y="372.4">Sheet: 1/1</text>
<text x="474.7" y="379.4">Date:</text>
<text x="523.7" y="379.5">Drawn By: rossgrady</text>
</g>
<g font-size="3.2" fill="#800">
<text x="41.6" y="6.7">1</text>
<text x="110.8" y="6.7">2</text>
<text x="179.9" y="6.7">3</text>
<text x="249.1" y="6.7">4</text>
<text x="318.2" y="6.7">5</text>
<text x="387.3" y="6.7">6</text>
<text x="456.5" y="6.7">7</text>
<text x="525.6" y="6.7">8</text>
<text x="4.1" y="41.8">A</text>
<text x="593.2" y="41.8">A</text>
<text x="4.1" y="110.9">B</text>
<text x="593.2" y="110.9">B</text>
<text x="4.1" y="180.1">C</text>
<text x="593.2" y="180.1">C</text>
<text x="4.1" y="249.2">D</text>
<text x="593.2" y="249.2">D</text>
<text x="4.1" y="318.4">E</text>
<text x="593.2" y="318.4">E</text>
<text x="41.6" y="384.2">1</text>
<text x="110.8" y="384.2">2</text>
<text x="179.9" y="384.2">3</text>
<text x="249.1" y="384.2">4</text>
<text x="318.2" y="384.2">5</text>
<text x="387.3" y="384.2">6</text>
<text x="456.5" y="384.2">7</text>
<text x="525.6" y="384.2">8</text>
</g>
<g font-size="3.2" fill="#000080">
<text x="181" y="27.5">X4611WV-05I-C28D40</text>
<text x="181" y="24.4">H1</text>
<text x="272.7" y="28.1">H2</text>
<text x="315.7" y="27.5">X4611WV-05I-C28D40</text>
<text x="344.1" y="24.4">H3</text>
<text x="272.7" y="31.2">X4611WV-04I-C28D40</text>
<text x="75.6" y="40.5">CV-1-POT</text>
<text x="403.7" y="39.3">THONKICONNNEW</text>
<text x="418" y="36.2">BIT1-NOT</text>
<text x="488.4" y="41.1">THONKICONNNEW</text>
<text x="505" y="38">BIT1-CV</text>
<text x="78.2" y="44">B100K</text>
<text x="8.6" y="64">THONKICONNNEW</text>
<text x="30.6" y="60.9">BIT1</text>
<text x="156.7" y="75.3">10k</text>
<text x="156.7" y="72.1">R1</text>
<text x="229.8" y="75.3">10k</text>
<text x="230.9" y="72.1">R7</text>
<text x="301.3" y="75.3">10k</text>
<text x="301.3" y="72.1">R9</text>
<text x="373.7" y="72.1">R15</text>
<text x="374.5" y="75.3">10k</text>
<text x="186.6" y="82.4">BC847</text>
<text x="186.6" y="79.2">Q1</text>
<text x="204.1" y="82.4">BC847</text>
<text x="209.5" y="79.2">Q3</text>
<text x="331.3" y="82.4">BC847</text>
<text x="331.3" y="79.2">Q5</text>
<text x="348.7" y="82.4">BC847</text>
<text x="354.2" y="79.2">Q7</text>
<text x="428.6" y="89.1">BIT2-NOT</text>
<text x="77.4" y="93.4">CV-2-POT</text>
<text x="178.7" y="93.4">R3</text>
<text x="198.3" y="93.4">R5</text>
<text x="321.6" y="93.4">R11</text>
<text x="342.9" y="93.4">R13</text>
<text x="414.3" y="92.3">THONKICONNNEW</text>
<text x="499" y="94">THONKICONNNEW</text>
<text x="515.5" y="90.9">BIT2-CV</text>
<text x="80" y="96.9">B100K</text>
<text x="175.2" y="96.5">100R</text>
<text x="198.3" y="96.5">220R</text>
<text x="319.8" y="96.5">100R</text>
<text x="342.9" y="96.5">220R</text>
<text x="41.2" y="113.8">BIT2</text>
<text x="19.2" y="116.9">THONKICONNNEW</text>
<text x="195.5" y="121.6">LED1</text>
<text x="340.1" y="121.6">LED3</text>
<text x="167.8" y="135.7">LED_2X5MM_BICOLOR-CMN-CAT</text>
<text x="312.4" y="135.7">LED_2X5MM_BICOLOR-CMN-CAT</text>
<text x="428.6" y="143.8">BIT3-NOT</text>
<text x="77.4" y="148.1">CV-3-POT</text>
<text x="414.3" y="146.9">THONKICONNNEW</text>
<text x="499" y="148.7">THONKICONNNEW</text>
<text x="515.5" y="145.6">BIT3-CV</text>
<text x="80" y="151.6">B100K</text>
<text x="303.1" y="160">10k</text>
<text x="303.1" y="156.7">R10</text>
<text x="375.5" y="156.7">R16</text>
<text x="376.2" y="160">10k</text>
<text x="158.4" y="165.3">10k</text>
<text x="158.4" y="162">R2</text>
<text x="231.6" y="165.3">10k</text>
<text x="232.6" y="162">R8</text>
<text x="333" y="167.1">BC847</text>
<text x="333" y="163.9">Q6</text>
<text x="350.5" y="167.1">BC847</text>
<text x="355.9" y="163.9">Q8</text>
<text x="19.2" y="171.6">THONKICONNNEW</text>
<text x="41.2" y="168.5">BIT3</text>
<text x="188.4" y="172.4">BC847</text>
<text x="188.4" y="169.2">Q2</text>
<text x="205.8" y="172.4">BC847</text>
<text x="211.3" y="169.2">Q4</text>
<text x="323.3" y="178.1">R12</text>
<text x="344.7" y="178.1">R14</text>
<text x="180.4" y="183.4">R4</text>
<text x="200" y="183.4">R6</text>
<text x="321.6" y="181.2">100R</text>
<text x="344.7" y="181.2">220R</text>
<text x="176.9" y="186.4">100R</text>
<text x="200" y="186.4">220R</text>
<text x="430.3" y="195">BIT4-NOT</text>
<text x="517.3" y="196.7">BIT4-CV</text>
<text x="80.9" y="199.2">CV-4-POT</text>
<text x="83.5" y="202.7">B100K</text>
<text x="416.1" y="198.1">THONKICONNNEW</text>
<text x="500.7" y="199.8">THONKICONNNEW</text>
<text x="341.9" y="206.3">LED4</text>
<text x="197.3" y="211.6">LED2</text>
<text x="43" y="219.7">BIT4</text>
<text x="314.2" y="220.4">LED_2X5MM_BICOLOR-CMN-CAT</text>
<text x="21" y="222.8">THONKICONNNEW</text>
<text x="169.5" y="225.7">LED_2X5MM_BICOLOR-CMN-CAT</text>
<text x="234.6" y="249.6">CLOCK</text>
<text x="31.5" y="256.3">THONKICONNNEW</text>
<text x="50.4" y="253.2">NOISE</text>
<text x="216.7" y="252.8">THONKICONNNEW</text>
<text x="128.5" y="274.6">CD4081BM</text>
<text x="128.5" y="271.5">U2</text>
<text x="313.6" y="275.5">0.1uF</text>
<text x="313.6" y="272.5">C3</text>
<text x="267.8" y="279.6">U3</text>
<text x="377.8" y="276.8">TLV2774INE4</text>
<text x="379.3" y="280.4">U4.4</text>
<text x="471" y="280.4">U4.3</text>
<text x="553.9" y="276.8">U4.2</text>
<text x="15.7" y="286.3">THONKICONNNEW</text>
<text x="34" y="283.2">VOLTS</text>
<text x="267.8" y="282.8">CD4070BM</text>
<text x="467.8" y="285.7">TLV2774INE4</text>
<text x="550.7" y="282.1">TLV2774INE4</text>
<text x="429" y="335.1">TLV2774INE4</text>
<text x="434" y="331.5">U4.1</text>
</g>
<g font-size="3.2" fill="#00f">
<text x="179.5" y="31.9">1</text>
<text x="179.5" y="35.5">2</text>
<text x="183" y="33.7">1</text>
<text x="271.2" y="35.5">1</text>
<text x="344.2" y="33.7">1</text>
<text x="347.7" y="31.9">1</text>
<text x="347.7" y="35.5">2</text>
<text x="179.5" y="39">3</text>
<text x="183" y="37.2">2</text>
<text x="183" y="40.7">3</text>
<text x="271.2" y="39">2</text>
<text x="274.7" y="37.2">1</text>
<text x="274.7" y="40.7">2</text>
<text x="344.2" y="37.2">2</text>
<text x="344.2" y="40.7">3</text>
<text x="347.7" y="39">3</text>
<text x="179.5" y="42.5">4</text>
<text x="179.5" y="46">5</text>
<text x="183" y="44.3">4</text>
<text x="183" y="47.8">5</text>
<text x="271.2" y="42.5">3</text>
<text x="271.2" y="46">4</text>
<text x="274.7" y="44.3">3</text>
<text x="274.7" y="47.8">4</text>
<text x="344.2" y="44.3">4</text>
<text x="344.2" y="47.8">5</text>
<text x="347.7" y="42.5">4</text>
<text x="347.7" y="46">5</text>
<text x="179.9" y="105.2">A1</text>
<text x="197.9" y="105.2">A2</text>
<text x="324.6" y="105.2">A1</text>
<text x="342.5" y="105.2">A2</text>
<text x="188.7" y="115.5">C</text>
<text x="333.4" y="115.5">C</text>
<text x="326.3" y="189.8">A1</text>
<text x="344.3" y="189.8">A2</text>
<text x="181.7" y="195.1">A1</text>
<text x="199.7" y="195.1">A2</text>
<text x="335.1" y="200.2">C</text>
<text x="190.5" y="205.5">C</text>
<text x="362.8" y="266.5">2</text>
<text x="448.9" y="266.5">13</text>
<text x="535.6" y="264.8">9</text>
<text x="556" y="268.3">8</text>
<text x="362.8" y="273.6">3</text>
<text x="383.1" y="270.1">1</text>
<text x="448.9" y="273.6">12</text>
<text x="471.3" y="270.1">14</text>
<text x="533.6" y="271.8">10</text>
<text x="119.5" y="278.9">1</text>
<text x="123" y="280.6">A</text>
<text x="119.5" y="282.4">2</text>
<text x="119.5" y="285.9">3</text>
<text x="123" y="284.2">B</text>
<text x="123" y="287.7">J</text>
<text x="135.6" y="287.7">G</text>
<text x="135.7" y="284.2">H</text>
<text x="139.5" y="285.9">12</text>
<text x="139.5" y="282.4">13</text>
<text x="243" y="287.7">1</text>
<text x="119.5" y="289.5">4</text>
<text x="119.5" y="293">5</text>
<text x="123" y="291.2">K</text>
<text x="135.4" y="291.2">M</text>
<text x="139.5" y="293">10</text>
<text x="139.5" y="289.5">11</text>
<text x="243" y="291.2">2</text>
<text x="246.5" y="293">B</text>
<text x="246.5" y="289.5">A</text>
<text x="290.9" y="293">H</text>
<text x="294.7" y="291.2">13</text>
<text x="119.5" y="296.5">6</text>
<text x="123" y="294.7">C</text>
<text x="123" y="298.3">D</text>
<text x="136.2" y="298.3">F</text>
<text x="136.3" y="294.7">L</text>
<text x="139.5" y="296.5">9</text>
<text x="243" y="298.3">4</text>
<text x="243" y="294.7">3</text>
<text x="246.5" y="296.5">J=A+B</text>
<text x="290.8" y="296.5">G</text>
<text x="294.7" y="294.7">12</text>
<text x="294.7" y="298.3">11</text>
<text x="136" y="301.8">E</text>
<text x="139.5" y="300">8</text>
<text x="243" y="305.3">6</text>
<text x="243" y="301.8">5</text>
<text x="246.5" y="303.6">C</text>
<text x="246.5" y="300">K=C+D</text>
<text x="280.6" y="300">M=G+H</text>
<text x="282.5" y="303.6">L=E+F</text>
<text x="294.7" y="301.8">10</text>
<text x="294.7" y="305.3">9</text>
<text x="246.5" y="307.1">D</text>
<text x="291.3" y="310.6">E</text>
<text x="291.4" y="307.1">F</text>
<text x="294.7" y="308.9">8</text>
<text x="413.9" y="317.7">6</text>
<text x="434.3" y="321.2">7</text>
<text x="413.9" y="324.7">5</text>
</g>
<g font-size="3.2" fill="#f00">
<text x="373.6" y="261.2" transform="rotate(-90 373.6 261.2)">4</text>
<text x="461.8" y="261.2" transform="rotate(-90 461.8 261.2)">4</text>
<text x="546.5" y="259.5" transform="rotate(-90 546.5 259.5)">4</text>
<text x="131.4" y="280.6">VCC</text>
<text x="139.5" y="278.9">14</text>
<text x="294.7" y="287.7">14</text>
<text x="286.2" y="289.5">VDD</text>
<text x="424.7" y="312.4" transform="rotate(-90 424.7 312.4)">4</text>
</g>
<g font-size="3.2">
<text x="546.5" y="281.8" transform="rotate(-90 546.5 281.8)">11</text>
<text x="373.6" y="283.6" transform="rotate(-90 373.6 283.6)">11</text>
<text x="461.8" y="283.6" transform="rotate(-90 461.8 283.6)">11</text>
<text x="119.5" y="300">7</text>
<text x="123" y="301.8">VSS</text>
<text x="243" y="308.9">7</text>
<text x="246.5" y="310.6">VSS</text>
<text x="424.7" y="334.8" transform="rotate(-90 424.7 334.8)">11</text>
</g>
<g font-size="1.8" fill="#00f">
<text x="180.3" y="103.5">red</text>
<text x="197.2" y="103.5">green</text>
<text x="324.9" y="103.5">red</text>
<text x="341.8" y="103.5">green</text>
<text x="326.7" y="188.2">red</text>
<text x="343.6" y="188.2">green</text>
<text x="182" y="193.5">red</text>
<text x="199" y="193.5">green</text>
</g>
<g font-size="1.1" fill="#838383">
<text x="77.6" y="49.9">(CHASSIS)</text>
<text x="79.4" y="102.8">(CHASSIS)</text>
<text x="79.4" y="157.5">(CHASSIS)</text>
<text x="82.9" y="208.6">(CHASSIS)</text>
</g>
</svg>
